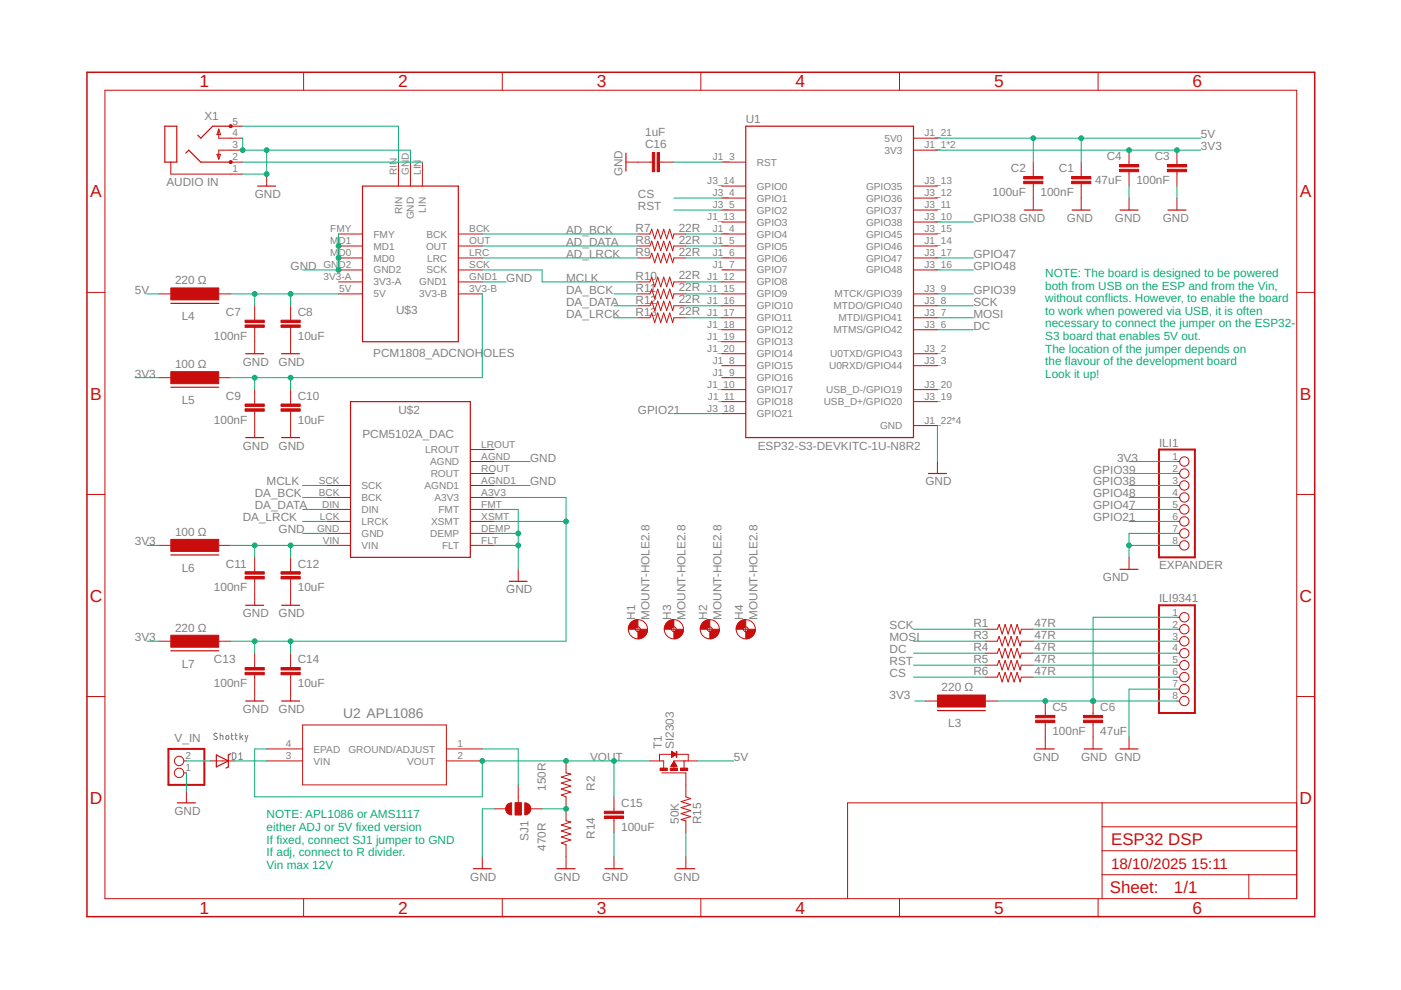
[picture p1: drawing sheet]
<svg xmlns="http://www.w3.org/2000/svg" width="297mm" height="210mm" viewBox="0 0 297 210" stroke-linecap="round" stroke-linejoin="round" font-family="sans-serif">
<g fill="none" stroke="#808080" stroke-width=".21">
<path d="M46 155.6a.34 .34 0 0 0-.5-.1 .34 .34 0 0 0 0 .5l.4 .3a.37 .37 0 0 1 0 .5 .37 .37 0 0 1-.6-.2M46.7 155.9l.5 .1 .1 .8M46.7 155.4v1.4M48 156l.3-.1 .2 .2-.1 .7-.5-.1zM49 155.9h.4M49.1 155.4v1.2l.3 .2M49.3 159.6l.5 .1 .2 .3v.8l-.4 .2h-.3zM49.8 155.9h.5M50 155.4v1.2l.3 .2M50.7 159.9l.3-.3v1.4M50.9 155.4v1.4M51.1 156.2l.4 .6"/>
<path d="M51.5 155.9l-.6 .5M52 155.9l.3 .9M52.6 155.9l-.5 1.4h-.1M50.7 161h.7"/>
</g>
<g fill="none" stroke="#c90d0c" stroke-width=".25">
<path d="M34.9 26.8h2.6v7.6h-2.6zM39.4 32.5l.6-.7 2.6 2.6h6.3M48.9 26.8h-3.8l-2.5 2.5-.7-.6M54.6 39.5h3.8M76.9 39.5h20.3v33h-20.3zM132.7 32.5v3.8M158.1 26.8h35.6v66h-35.6zM217.2 44.5h3.8M227.3 44.5h3.8M237.5 44.5h3.8M247.6 44.5h3.8M36.2 64.3h10.2"/>
<path d="M52.1 75h3.8M59.7 75h3.8M36.2 82.1h10.2M52.1 92.8h3.8M59.7 92.8h3.8M74.3 85.2h25.4v33h-25.4zM36.2 117.7h10.2M196.8 100.4h3.9M36.2 138h10.2M52.1 128.3h3.8M59.7 128.3h3.8M108 123.3h3.8"/>
<path d="M237.5 120.7h3.8M48.9 159.8l-.5 .3v2.5l-.5 .3M52.1 148.6h3.8M59.7 148.6h3.8M198.8 150.7h10.1M219.7 158.8h3.8M229.9 158.8h3.8M237.5 158.8h3.8M37.6 170.2h3.8M45.9 160.1l2.5 1.2-2.5 1.3zM100.4 184.2h3.8M118.1 184.2h3.8"/>
<path d="M128.3 184.2h3.8M143.5 184.2h3.8"/>
</g>
<g fill="none" stroke="#c90d0c" stroke-width=".21">
<path d="M22.2 19.1h252.7v171.4h-252.7zM64.4 15.3v3.8M106.5 15.3v3.8M148.6 15.3v3.8M190.7 15.3v3.8M232.8 15.3v3.8M36.2 34.4v2.5h15.3M46 32.7h.8l-.4 1zM46.4 27.4v1.9h5.1M46.4 27.4l.4 1.1h-.8zM48.9 34.4h2.6M48.9 26.8h2.6"/>
<path d="M51.5 31.8h-5.1v1.9M56.5 36.9v2.6M84.5 34.4v5.1M87 34.4v5.1M89.6 34.4v5.1M132.7 34.4h5.6M139.8 34.4h3.1M153 34.4h5.1M153 39.5h5.1M193.7 31.8h5.1M193.7 39.5h5.1M193.7 29.3h5.1"/>
<path d="M219.1 34.4v3M219.1 38.9v5.6M229.2 34.4v3M229.2 38.9v5.6M239.4 31.8v3.1M239.4 36.4v3.1M249.5 31.8v3.1M249.5 36.4v3.1M71.8 49.6h5.1M71.8 52.2h5.1M71.8 54.7h5.1M71.8 57.2h5.1"/>
<path d="M71.8 59.8h5.1M97.2 49.6h5.1M97.2 52.2h5.1M97.2 54.7h5.1M97.2 57.2h5.1M97.2 59.8h5.1M135.3 49.6h2.5l.4-1 .6 2 .6-2 .7 2 .6-2 .7 2 .6-2 .6 2 .3-1h2.5M135.3 52.2h2.5l.4-1.1 .6 2.1 .6-2.1 .7 2.1 .6-2.1 .7 2.1 .6-2.1 .6 2.1 .3-1h2.5M135.3 54.7h2.5l.4-1 .6 2 .6-2 .7 2 .6-2 .7 2 .6-2 .6 2 .3-1h2.5M135.3 59.8h2.5l.4-1 .6 2 .6-2 .7 2 .6-2 .7 2 .6-2 .6 2 .3-1h2.5M153 49.6h5.1M153 52.2h5.1"/>
<path d="M153 54.7h5.1M153 57.2h5.1M153 59.8h5.1M153 42h5.1M153 44.5h5.1M153 47.1h5.1M193.7 49.6h5.1M193.7 52.2h5.1M193.7 54.7h5.1M193.7 57.2h5.1M193.7 42h5.1M193.7 44.5h5.1"/>
<path d="M193.7 47.1h5.1M239.4 42v2.5M249.5 42v2.5M18.4 62h3.8M33.7 62.3h2.5M46.4 62.3h2.5M54 64.8v3.1M54 69.4v5.6M61.6 64.8v3.1M61.6 69.4v5.6M71.8 62.3h5.1M97.2 62.3h5.1"/>
<path d="M135.3 62.3h2.5l.4-1 .6 2 .6-2 .7 2 .6-2 .7 2 .6-2 .6 2 .3-1h2.5M135.3 64.8h2.5l.4-1 .6 2 .6-2 .7 2 .6-2 .7 2 .6-2 .6 2 .3-1h2.5M135.3 67.4h2.5l.4-1 .6 2 .6-2 .7 2 .6-2 .7 2 .6-2 .6 2 .3-1h2.5M153 62.3h5.1M153 64.8h5.1M153 67.4h5.1M153 69.9h5.1M153 72.5h5.1M153 75h5.1M153 77.5h5.1M193.7 62.3h5.1M193.7 64.8h5.1"/>
<path d="M193.7 67.4h5.1M193.7 69.9h5.1M193.7 75h5.1M193.7 77.5h5.1M274.9 62h3.8M33.7 80.1h2.5M46.4 80.1h2.5M54 82.6v3.1M54 87.2v5.6M61.6 82.6v3.1M61.6 87.2v5.6M99.7 97.9h5.1"/>
<path d="M99.7 95.3h5.1M153 80.1h5.1M153 82.6h5.1M153 85.2h5.1M153 87.7h5.1M193.7 82.6h5.1M193.7 85.2h5.1M193.7 90.2h5.1M198.8 97.9v2.5M249.5 97.9h.6M18.4 104.8h3.8M33.7 115.6h2.5"/>
<path d="M46.4 115.6h2.5M54 118.2v3M61.6 118.2v3M69.2 115.6h5.1M69.2 113.1h5.1M69.2 110.6h5.1M69.2 108h5.1M69.2 105.5h5.1M69.2 102.9h5.1M99.7 115.6h5.1M99.7 113.1h5.1M99.7 110.6h5.1"/>
<path d="M99.7 108h5.1M99.7 105.5h5.1M99.7 102.9h5.1M99.7 100.4h5.1M239.4 118.2v2.5M249.5 115.6h.6M249.5 113.1h.6M249.5 110.6h.6M249.5 108h.6M249.5 105.5h.6M249.5 102.9h.6M249.5 100.4h.6"/>
<path d="M274.9 104.8h3.8M33.7 136h2.5M46.4 136h2.5M54 122.7v5.6M54 138.5v3M61.6 122.7v5.6M61.6 138.5v3M109.9 120.7v2.6M134.7 133.4h1.1M135.3 132.9v1M142.4 133.4h1M142.9 132.9v1"/>
<path d="M150 133.4h1M150.5 132.9v1M157.6 133.4h1M158.1 132.9v1M208.9 133.4h2.6l.3-1 .7 2 .6-2 .6 2 .7-2 .6 2 .6-2 .7 2 .2-1h2.6M208.9 136h2.6l.3-1.1 .7 2.1 .6-2.1 .6 2.1 .7-2.1 .6 2.1 .6-2.1 .7 2.1 .2-1h2.6M208.9 138.5h2.6l.3-1 .7 2 .6-2 .6 2 .7-2 .6 2 .6-2 .7 2 .2-1h2.6M249.5 130.9h.6M249.5 133.4h.6M249.5 136h.6M249.5 138.5h.6M18.4 147.7h3.8"/>
<path d="M54 143.1v5.5M56.5 158.8h7.7M61.6 143.1v5.5M64.2 153.7h30.4v12.7h-30.4zM94.6 158.8h7.7M142.4 159.3l1 .6-1 .7M142.4 159.3v1.3M142.4 160h.9M142.4 159.9h.9M142.4 159.8h.8M142.4 159.7h.6M142.4 159.7h.5"/>
<path d="M142.4 159.6h.4M142.4 159.5h.3M142.4 159.4h.2M142.4 159.4h.1M142.4 159.3h.1M196.2 148.6h2.6M208.9 141h2.6l.3-1 .7 2 .6-2 .6 2 .7-2 .6 2 .6-2 .7 2 .2-1h2.6M208.9 143.6h2.6l.3-1 .7 2 .6-2 .6 2 .7-2 .6 2 .6-2 .7 2 .2-1h2.6M208.9 148.6h2.6M221.6 148.6v3.1M221.6 153.2v5.6M231.8 148.6v3.1"/>
<path d="M231.8 153.2v5.6M239.4 156.3v2.5M249.5 141h.6M249.5 143.6h.6M249.5 146.1h.6M249.5 148.6h.6M274.9 147.7h3.8M39 163.9h.5M39 161.3h.5M39.5 167.7v2.5M44.6 161.3h5.1M56.5 161.3h7.7"/>
<path d="M94.6 161.3h7.7M104.8 171.5h2.5M109.2 170.2h1.3v2.6h-1.3zM109.9 166.4v3.8M112.4 171.5h2.5M120 161.3v2.6l1 .2-2 .7 2 .6-2 .6 2 .7-2 .6 2 .6-2 .7 1 .4v5l1 .3-2 .6 2 .7-2 .6 2 .6-2 .7 2 .6-2 .6 1 .4v5.1M130.2 169v3M130.2 173.5v3.1M137.8 161.3h2.9v1.6M139.8 161.3v-1.4h6.1v1.4M140.3 163.9h5.1v5.1l1 .3-2 .7 2 .6-2 .6 2 .7-2 .6 2 .6-2 .7 1 .2v2.6M142.3 162.4h1.1"/>
<path d="M142.3 162.3h1.1M142.4 160.6h.1M142.4 160.5h.1M142.4 160.4h.2M142.4 160.4h.3M142.4 160.3h.4M142.4 160.2h.5M142.4 160.1h.7M142.4 160.1h.8M142.4 162.2h1M142.4 162.2h.9M142.5 162.1h.8"/>
<path d="M142.5 162h.7M142.6 162h.6M142.6 161.9h.6M142.7 161.8h.4M142.7 161.7h.3M142.8 161.6h.2M142.8 161.5h.1M142.9 161.5l.6 1h-1.3zM142.9 161.5h.1M145 161.3v1.6M148 161.3h-5.1v1.7M233.7 170.2v20.3"/>
<path d="M233.7 175.3h41.2M274.9 170.2h-95.2v20.3M64.4 190.5v3.9M102.3 181.7v2.5M106.5 190.5v3.9M130.2 181.7v2.5M145.4 181.7v2.5M148.6 190.5v3.9M190.7 190.5v3.9M232.8 190.5v3.9M233.7 185.5h41.2M233.7 180.4h41.2"/>
<path d="M264.8 185.5v5"/>
<circle cx="251.1" cy="97.9" r=".99"/>
<circle cx="251.1" cy="102.9" r=".99"/>
<circle cx="251.1" cy="113.1" r=".99"/>
<circle cx="251.1" cy="105.5" r=".99"/>
<circle cx="251.1" cy="110.6" r=".99"/>
<circle cx="251.1" cy="100.4" r=".99"/>
<circle cx="251.1" cy="108" r=".99"/>
<circle cx="251.1" cy="115.6" r=".99"/>
<circle cx="135.3" cy="133.4" r="2.03"/>
<circle cx="135.3" cy="133.4" r=".51"/>
<circle cx="142.9" cy="133.4" r="2.03"/>
<circle cx="142.9" cy="133.4" r=".51"/>
<circle cx="150.5" cy="133.4" r="2.03"/>
<circle cx="150.5" cy="133.4" r=".51"/>
<circle cx="158.1" cy="133.4" r="2.03"/>
<circle cx="158.1" cy="133.4" r=".51"/>
<circle cx="251.1" cy="130.9" r=".99"/>
<circle cx="251.1" cy="136" r=".99"/>
<circle cx="251.1" cy="138.5" r=".99"/>
<circle cx="251.1" cy="133.4" r=".99"/>
<circle cx="251.1" cy="146.1" r=".99"/>
<circle cx="251.1" cy="148.6" r=".99"/>
<circle cx="251.1" cy="143.6" r=".99"/>
<circle cx="251.1" cy="141" r=".99"/>
<circle cx="38" cy="163.9" r=".99"/>
<circle cx="38" cy="161.3" r=".99"/>
</g>
<path d="M245.7 95.3h7.6v22.9h-7.6zM245.7 128.3h7.6v22.9h-7.6zM35.7 158.8h7.6v7.6h-7.6z" fill="none" stroke="#c90d0c" stroke-width=".42"/>
<g fill="#c90d0c" stroke="#c90d0c" stroke-width=".21">
<path d="M198.8 147.4h10.1v2.5h-10.1z"/>
<path d="M219.6 152.7h4v.5h-4z"/>
<path d="M219.6 151.7h4v.5h-4z"/>
<path d="M229.7 152.7h4.1v.5h-4.1z"/>
<path d="M229.7 151.7h4.1v.5h-4.1z"/>
<path d="M36.2 61h10.2v2.6h-10.2z"/>
<path d="M52 68.9h4v.5h-4z"/>
<path d="M52 67.9h4v.5h-4z"/>
<path d="M59.6 68.9h4v.5h-4z"/>
<path d="M59.6 67.9h4v.5h-4z"/>
<path d="M36.2 78.8h10.2v2.5h-10.2z"/>
<path d="M52 86.7h4v.5h-4z"/>
<path d="M52 85.7h4v.5h-4z"/>
<path d="M59.6 86.7h4v.5h-4z"/>
<path d="M59.6 85.7h4v.5h-4z"/>
<path d="M36.2 114.4h10.2v2.5h-10.2z"/>
<path d="M52 122.2h4v.5h-4z"/>
<path d="M52 121.2h4v.5h-4z"/>
<path d="M59.6 122.2h4v.5h-4z"/>
<path d="M59.6 121.2h4v.5h-4z"/>
<path d="M36.2 134.7h10.2v2.5h-10.2z"/>
<path d="M52 142.6h4v.5h-4z"/>
<path d="M52 141.5h4v.5h-4z"/>
<path d="M59.6 142.6h4v.5h-4z"/>
<path d="M59.6 141.5h4v.5h-4z"/>
<path d="M227.2 38.4h4.1v.5h-4.1z"/>
<path d="M227.2 37.4h4.1v.5h-4.1z"/>
<path d="M217 38.4h4.1v.5h-4.1z"/>
<path d="M217 37.4h4.1v.5h-4.1z"/>
<path d="M247.5 35.9h4.1v.5h-4.1z"/>
<path d="M247.5 34.9h4.1v.5h-4.1z"/>
<path d="M237.3 35.9h4.1v.5h-4.1z"/>
<path d="M237.3 34.9h4.1v.5h-4.1z"/>
<path d="M128.1 173h4.1v.5h-4.1z"/>
<path d="M128.1 172h4.1v.5h-4.1z"/>
<path d="M140 162.9h1.5v.5h-1.5z"/>
<path d="M142.1 162.9h1.5v.5h-1.5z"/>
<path d="M144.3 162.9h1.5v.5h-1.5z"/>
<path d="M143.4 159.3h.1v1.3h-.1z"/>
<path d="M138.3 32.3h.5v4.1h-.5z"/>
<path d="M139.3 32.3h.5v4.1h-.5z"/>
<path d="M109.2 170.2h1.3v2.6h-1.3z"/>
</g>
<g fill="#c90d0c" stroke="#c90d0c" stroke-width=".21">
<path d="M133.7 132.1l1-.7h.6v1.5l-.3 .1-.3 .4h-1.5l.1-.6z" fill-rule="evenodd"/>
<path d="M135.3 133.9l.4-.2 .1-.3h1.5a2 2 0 0 1-2 2z" fill-rule="evenodd"/>
<path d="M141.3 132.1l1-.7h.6v1.5l-.3 .1-.2 .4h-1.6l.1-.6z" fill-rule="evenodd"/>
<path d="M142.9 133.9l.4-.2 .1-.3h1.5a2 2 0 0 1-2 2z" fill-rule="evenodd"/>
<path d="M148.9 132.1l1-.7h.6v1.5l-.3 .1-.2 .4h-1.5v-.6z" fill-rule="evenodd"/>
<path d="M150.5 133.9l.4-.2 .1-.3h1.5a2 2 0 0 1-2 2z" fill-rule="evenodd"/>
<path d="M156.5 132.1l1-.7h.6v1.5l-.3 .1-.2 .4h-1.5l.1-.6z" fill-rule="evenodd"/>
<path d="M158.1 133.9l.4-.2 .1-.3h1.5a2 2 0 0 1-2 2z" fill-rule="evenodd"/>
<path d="M107.5 170.6l.5-.3 .5-.1v2.6a1.27 1.27 0 0 1-1.2-.8 1.27 1.27 0 0 1 .2-1.4z" fill-rule="evenodd"/>
<path d="M111.3 170.2a1.27 1.27 0 0 1 1.2 1.3 1.27 1.27 0 0 1-1.2 1.3z" fill-rule="evenodd"/>
<circle cx="48.9" cy="34.4" r=".33"/>
<circle cx="48.9" cy="26.8" r=".33"/>
</g>
<path d="M18.4 15.3h260.3v179.1h-260.3z" fill="none" stroke="#c90d0c" stroke-width=".32"/>
<g fill="none" stroke="#0dab76" stroke-width=".21">
<path d="M51.5 29.3v2.5h35.5v2.6M51.5 34.4h38.1M51.5 26.8h33v7.6M56.5 31.8v5.1h-5M142.9 34.4h10.1M198.8 29.3h55.8M198.8 31.8h55.8M219.1 29.3v5.1M229.2 29.3v5.1M239.4 39.5v2.5M249.5 39.5v2.5M71.8 49.6v7.6h-7.6"/>
<path d="M102.3 57.2h12.6v2.6h20.4M102.3 59.8h5M102.3 49.6h33M102.3 54.7h33M102.3 52.2h33M142.9 42h10.1M142.9 44.5h10.1M145.4 59.8h7.6M145.4 49.6h7.6M145.4 54.7h7.6M145.4 52.2h7.6M198.8 57.2h7.6"/>
<path d="M198.8 54.7h7.6M198.8 47.1h7.6M31.1 62.3h2.6M48.9 62.3h22.9M54 62.3v2.5M61.6 62.3v2.5M102.3 62.3v17.8h-53.4M130.2 62.3h5.1M130.2 67.4h5.1M130.2 64.8h5.1M145.4 62.3h7.6M145.4 67.4h7.6"/>
<path d="M145.4 64.8h7.6M198.8 62.3h7.6M198.8 67.4h7.6M198.8 64.8h7.6M198.8 69.9h7.6M28.6 80.1h5.1M54 80.1v2.5M61.6 80.1v2.5M104.8 97.9h7.6M142.9 87.7h10.1M198.8 90.2v7.7M239.4 97.9h10.1"/>
<path d="M31.1 115.6h2.6M48.9 115.6h20.3M54 115.6v2.6M61.6 115.6v2.6M64.2 113.1h5M64.2 102.9h5M64.2 108h5M64.2 105.5h5M64.2 110.6h5M104.8 115.6h5.1M104.8 105.5h15.2v30.5h-71.1M104.8 113.1h5.1"/>
<path d="M104.8 102.9h7.6M104.8 108h5.1v12.7M104.8 110.6h15.2M239.4 115.6h10.1M239.4 102.9h10.1M239.4 108h10.1M239.4 105.5h10.1M239.4 110.6h10.1M239.4 100.4h10.1M249.5 113.1h-10.1v5.1M31.1 136h2.6M54 136v2.5"/>
<path d="M61.6 136v2.5M193.7 136h15.2M193.7 133.4h15.2M193.7 138.5h15.2M219.1 136h30.4M219.1 133.4h30.4M219.1 138.5h30.4M249.5 130.9h-17.7v17.7M56.5 158.8h-2.5v10.2h48.3v-7.7h35.5M102.3 158.8h7.6v7.6M193.7 141h15.2M193.7 143.6h15.2"/>
<path d="M193.9 148.6h2.3M211.5 148.6h38M219.1 141h30.4M219.1 143.6h30.4M249.5 146.1h-10.1v10.2M39.5 161.3h5.1M39.5 163.9v3.8M49.7 161.3h6.8M104.8 171.5h-2.5v10.2M114.9 171.5h5.1M130.2 161.3v7.7M130.2 176.6v5.1"/>
<path d="M145.4 176.6v5.1M148 161.3h7.6"/>
</g>
<g fill="#0dab76" stroke="#0dab76" stroke-width=".21">
<circle cx="229.2" cy="29.3" r=".51"/>
<circle cx="219.1" cy="29.3" r=".51"/>
<circle cx="249.5" cy="31.8" r=".51"/>
<circle cx="239.4" cy="31.8" r=".51"/>
<circle cx="71.8" cy="52.2" r=".51"/>
<circle cx="71.8" cy="54.7" r=".51"/>
<circle cx="71.8" cy="57.2" r=".51"/>
<circle cx="109.9" cy="113.1" r=".51"/>
<circle cx="109.9" cy="115.6" r=".51"/>
<circle cx="51.5" cy="31.8" r=".51"/>
<circle cx="56.5" cy="36.9" r=".51"/>
<circle cx="56.5" cy="31.8" r=".51"/>
<circle cx="239.4" cy="115.6" r=".51"/>
<circle cx="231.8" cy="148.6" r=".51"/>
<circle cx="221.6" cy="148.6" r=".51"/>
<circle cx="61.6" cy="80.1" r=".51"/>
<circle cx="54" cy="80.1" r=".51"/>
<circle cx="54" cy="115.6" r=".51"/>
<circle cx="61.6" cy="115.6" r=".51"/>
<circle cx="54" cy="136" r=".51"/>
<circle cx="61.6" cy="136" r=".51"/>
<circle cx="120" cy="110.6" r=".51"/>
<circle cx="54" cy="62.3" r=".51"/>
<circle cx="61.6" cy="62.3" r=".51"/>
<circle cx="120" cy="171.5" r=".51"/>
<circle cx="102.3" cy="161.3" r=".51"/>
<circle cx="120" cy="161.3" r=".51"/>
<circle cx="130.2" cy="161.3" r=".51"/>
</g>
<g font-size="3.7" fill="#c90d0c">
<text x="42.3" y="18.5">1</text>
<text x="84.4" y="18.5">2</text>
<text x="126.5" y="18.5">3</text>
<text x="168.6" y="18.5">4</text>
<text x="210.7" y="18.5">5</text>
<text x="252.9" y="18.5">6</text>
<text x="19.1" y="41.9">A</text>
<text x="275.6" y="41.9">A</text>
<text x="19.1" y="84.7">B</text>
<text x="275.6" y="84.7">B</text>
<text x="19" y="127.6">C</text>
<text x="275.5" y="127.6">C</text>
<text x="19" y="170.4">D</text>
<text x="275.5" y="170.4">D</text>
<text x="42.3" y="193.7">1</text>
<text x="84.4" y="193.7">2</text>
<text x="126.5" y="193.7">3</text>
<text x="168.6" y="193.7">4</text>
<text x="210.7" y="193.7">5</text>
<text x="252.9" y="193.7">6</text>
</g>
<g font-size="3.6" fill="#c90d0c">
<text x="235.6" y="179.1">ESP32 DSP</text>
<text x="235.3" y="189.4">Sheet:</text>
<text x="248.9" y="189.3">1/1</text>
</g>
<g font-size="3.2" fill="#c90d0c">
<text x="235.6" y="184.2">18/10/2025</text>
<text x="252.6" y="184.2">15:11</text>
</g>
<text font-size="2.9" fill="#808080" x="72.7" y="152.2">U2 APL1086</text>
<g font-size="2.5" fill="#808080">
<text x="43.3" y="25.5">X1</text>
<text x="136.8" y="28.9">1uF</text>
<text x="158.1" y="26">U1</text>
<text x="254.6" y="29.3">5V</text>
<text x="136.8" y="31.5">C16</text>
<text x="234.7" y="34">C4</text>
<text x="244.8" y="34">C3</text>
<text x="254.6" y="31.8">3V3</text>
<text x="35.3" y="39.5">AUDIO IN</text>
<text x="54" y="42">GND</text>
<text x="132" y="37.4" transform="rotate(-90 132 37.4)">GND</text>
<text x="135.3" y="42">CS</text>
<text x="210.5" y="41.6">100uF</text>
<text x="214.3" y="36.5">C2</text>
<text x="220.6" y="41.6">100nF</text>
<text x="224.5" y="36.5">C1</text>
<text x="232.2" y="39.1">47uF</text>
<text x="240.9" y="39.1">100nF</text>
<text x="135.3" y="44.5">RST</text>
<text x="206.4" y="47.1">GPIO38 GND</text>
<text x="226.2" y="47.1">GND</text>
<text x="236.4" y="47.1">GND</text>
<text x="246.5" y="47.1">GND</text>
<text x="120" y="49.6">AD_BCK</text>
<text x="120" y="52.1">AD_DATA</text>
<text x="134.8" y="49.1">R7</text>
<text x="134.8" y="51.7">R8</text>
<text x="143.9" y="49.1">22R</text>
<text x="143.9" y="51.6">22R</text>
<text x="61.6" y="57.2">GND</text>
<text x="107.3" y="59.8">GND</text>
<text x="120" y="59.8">MCLK</text>
<text x="120" y="54.7">AD_LRCK</text>
<text x="134.8" y="54.2">R9</text>
<text x="134.8" y="59.3">R10</text>
<text x="143.9" y="54.2">22R</text>
<text x="143.9" y="59.3">22R</text>
<text x="206.4" y="54.7">GPIO47</text>
<text x="206.4" y="57.2">GPIO48</text>
<text x="28.6" y="62.3">5V</text>
<text x="37.1" y="60.3">220 Ω</text>
<text x="120" y="62.3">DA_BCK</text>
<text x="120" y="64.8">DA_DATA</text>
<text x="134.8" y="61.8">R11</text>
<text x="134.8" y="64.4">R12</text>
<text x="143.9" y="61.8">22R</text>
<text x="143.9" y="64.3">22R</text>
<text x="206.4" y="64.8">SCK</text>
<text x="206.4" y="62.3">GPIO39</text>
<text x="38.5" y="67.9">L4</text>
<text x="47.9" y="67">C7</text>
<text x="63.1" y="67">C8</text>
<text x="84" y="66.6">U$3</text>
<text x="120" y="67.4">DA_LRCK</text>
<text x="134.8" y="66.9">R13</text>
<text x="143.9" y="66.9">22R</text>
<text x="206.4" y="67.4">MOSI</text>
<text x="206.4" y="69.9">DC</text>
<text x="45.4" y="72.1">100nF</text>
<text x="51.5" y="77.5">GND</text>
<text x="59.1" y="77.5">GND</text>
<text x="63.1" y="72.1">10uF</text>
<text x="79.1" y="75.8">PCM1808_ADCNOH</text>
<text x="102.5" y="75.8">OLES</text>
<text x="28.6" y="80.1">3V3</text>
<text x="37.1" y="78">100 Ω</text>
<text x="38.5" y="85.7">L5</text>
<text x="45.4" y="89.9">100nF</text>
<text x="47.9" y="84.8">C9</text>
<text x="63.1" y="89.9">10uF</text>
<text x="63.1" y="84.8">C10</text>
<text x="84.5" y="87.7">U$2</text>
<text x="135.3" y="87.7">GPIO21</text>
<text x="51.5" y="95.3">GND</text>
<text x="59.1" y="95.3">GND</text>
<text x="76.9" y="92.8">PCM5102A_DAC</text>
<text x="160.7" y="95.3">ESP32-S3-DEVKITC-1U-N8R2</text>
<text x="245.7" y="94.7">ILI1</text>
<text x="112.4" y="97.9">GND</text>
<text x="231.8" y="100.4">GPIO39</text>
<text x="236.8" y="97.9">3V3</text>
<text x="54" y="105.5">DA_BCK</text>
<text x="56.5" y="102.9">MCLK</text>
<text x="112.4" y="102.9">GND</text>
<text x="196.2" y="102.9">GND</text>
<text x="231.8" y="102.9">GPIO38</text>
<text x="231.8" y="105.5">GPIO48</text>
<text x="37.1" y="113.6">100 Ω</text>
<text x="51.5" y="110.6">DA_LRCK</text>
<text x="54" y="108">DA_DATA</text>
<text x="59.1" y="113.1">GND</text>
<text x="231.8" y="110.6">GPIO21</text>
<text x="231.8" y="108">GPIO47</text>
<text x="28.6" y="115.6">3V3</text>
<text x="38.5" y="121.2">L6</text>
<text x="45.4" y="125.4">100nF</text>
<text x="47.9" y="120.3">C11</text>
<text x="63.1" y="125.4">10uF</text>
<text x="63.1" y="120.3">C12</text>
<text x="107.3" y="125.8">GND</text>
<text x="233.8" y="123.2">GND</text>
<text x="245.7" y="120.7">EXPANDER</text>
<text x="51.5" y="130.9">GND</text>
<text x="59.1" y="130.9">GND</text>
<text x="134.7" y="131.4" transform="rotate(-90 134.7 131.4)">H1</text>
<text x="137.7" y="131.4" transform="rotate(-90 137.7 131.4)">MOUNT-HOLE2.8</text>
<text x="142.3" y="131.4" transform="rotate(-90 142.3 131.4)">H3</text>
<text x="145.3" y="131.4" transform="rotate(-90 145.3 131.4)">MOUNT-HOLE2.8</text>
<text x="149.9" y="131.4" transform="rotate(-90 149.9 131.4)">H2</text>
<text x="153" y="131.4" transform="rotate(-90 153 131.4)">MOUNT-HOLE2.8</text>
<text x="157.5" y="131.4" transform="rotate(-90 157.5 131.4)">H4</text>
<text x="160.6" y="131.4" transform="rotate(-90 160.6 131.4)">MOUNT-HOLE2.8</text>
<text x="245.7" y="127.7">ILI9341</text>
<text x="28.6" y="135.9">3V3</text>
<text x="37.1" y="133.9">220 Ω</text>
<text x="188.6" y="133.4">SCK</text>
<text x="188.6" y="135.9">MOSI</text>
<text x="206.4" y="132.9">R1</text>
<text x="206.4" y="135.5">R3</text>
<text x="219.3" y="132.9">47R</text>
<text x="219.3" y="135.4">47R</text>
<text x="219.3" y="138">47R</text>
<text x="38.5" y="141.5">L7</text>
<text x="45.4" y="140.6">C13</text>
<text x="63.1" y="140.6">C14</text>
<text x="188.6" y="143.6">CS</text>
<text x="188.6" y="141">RST</text>
<text x="188.6" y="138.5">DC</text>
<text x="206.4" y="138">R4</text>
<text x="206.4" y="140.5">R5</text>
<text x="206.4" y="143.1">R6</text>
<text x="219.3" y="140.5">47R</text>
<text x="219.3" y="143.1">47R</text>
<text x="45.4" y="145.7">100nF</text>
<text x="63.1" y="145.7">10uF</text>
<text x="188.6" y="148.1">3V3</text>
<text x="199.6" y="146.6">220 Ω</text>
<text x="51.5" y="151.2">GND</text>
<text x="59.1" y="151.2">GND</text>
<text x="201.1" y="154.2">L3</text>
<text x="223.1" y="155.9">100nF</text>
<text x="223.1" y="150.8">C5</text>
<text x="233.3" y="155.9">47uF</text>
<text x="233.3" y="150.8">C6</text>
<text x="37" y="157.4">V_IN</text>
<text x="125.1" y="161.3">VOU</text>
<text x="130.5" y="161.3">T</text>
<text x="140.3" y="158.8" transform="rotate(-90 140.3 158.8)">T1</text>
<text x="142.9" y="158.8" transform="rotate(-90 142.9 158.8)">SI2303</text>
<text x="155.6" y="161.3">5V</text>
<text x="219.1" y="161.3">GND</text>
<text x="229.2" y="161.3">GND GND</text>
<text x="115.7" y="167.7" transform="rotate(-90 115.7 167.7)">150R</text>
<text x="126.1" y="167.7" transform="rotate(-90 126.1 167.7)">R2</text>
<text x="37" y="172.8">GND</text>
<text x="131.7" y="171.1">C15</text>
<text x="112" y="178.3" transform="rotate(-90 112 178.3)">SJ1</text>
<text x="126.1" y="177.8" transform="rotate(-90 126.1 177.8)">R14</text>
<text x="131.7" y="176.2">100uF</text>
<text x="143.9" y="174.7" transform="rotate(-90 143.9 174.7)">50K</text>
<text x="148.7" y="174.8" transform="rotate(-90 148.7 174.8)">R15</text>
<text x="115.7" y="180.4" transform="rotate(-90 115.7 180.4)">470R</text>
<text x="99.7" y="186.7">GND</text>
<text x="117.5" y="186.7">GND</text>
<text x="127.6" y="186.7">GND</text>
<text x="142.9" y="186.7">GND</text>
</g>
<g font-size="2.5" fill="#0dab76">
<text x="221.6" y="58.7">NOTE: The board is designed to be powered</text>
<text x="221.6" y="61.4">both from USB on the ESP and from the Vin,</text>
<text x="221.6" y="64.1">without conflicts. However, to enable the board</text>
<text x="221.6" y="66.7">to work when powered via USB, it is often</text>
<text x="221.6" y="69.4">necessary to connect the jumper on the ESP32-</text>
<text x="221.6" y="72.1">S3 board that enables 5V out.</text>
<text x="221.6" y="74.7">The location of the jumper depends on</text>
<text x="221.6" y="77.4">the flavour of the development board</text>
<text x="221.6" y="80.1">Look it up!</text>
<text x="56.5" y="173.5">NOTE: APL1086 or AMS1117</text>
<text x="56.5" y="176.2">either ADJ or 5V fixed version</text>
<text x="56.5" y="178.9">If fixed, connect SJ1 jumper to GND</text>
<text x="56.5" y="181.5">If adj, connect to R divider.</text>
<text x="56.5" y="184.2">Vin max 12V</text>
</g>
<g font-size="2.1" fill="#808080">
<text x="49.3" y="26.4">5</text>
<text x="49.3" y="28.9">4</text>
<text x="196" y="28.9">J1_21</text>
<text x="49.3" y="31.5">3</text>
<text x="49.3" y="34">2</text>
<text x="86.7" y="33.9" transform="rotate(-90 86.7 33.9)">D</text>
<text x="151.1" y="34">J1_3</text>
<text x="160.5" y="35.1">RST</text>
<text x="187.5" y="32.6">3V3</text>
<text x="187.5" y="30.1">5V0</text>
<text x="196" y="31.5">J1_1*2</text>
<text x="49.3" y="36.6">1</text>
<text x="84.1" y="37.1" transform="rotate(-90 84.1 37.1)">RIN</text>
<text x="86.7" y="37.1" transform="rotate(-90 86.7 37.1)">GN</text>
<text x="89.2" y="37.1" transform="rotate(-90 89.2 37.1)">LIN</text>
<text x="150" y="39.1">J3_14</text>
<text x="151.1" y="41.6">J3_4</text>
<text x="160.5" y="40.2">GPIO0</text>
<text x="183.6" y="40.2">GPIO35</text>
<text x="196" y="41.6">J3_12</text>
<text x="196" y="39.1">J3_13</text>
<text x="85.2" y="45.5" transform="rotate(-90 85.2 45.5)">RIN</text>
<text x="87.8" y="46.5" transform="rotate(-90 87.8 46.5)">GND</text>
<text x="90.3" y="45.1" transform="rotate(-90 90.3 45.1)">LIN</text>
<text x="150" y="46.7">J1_13</text>
<text x="151.1" y="44.2">J3_5</text>
<text x="160.5" y="42.8">GPIO1</text>
<text x="160.5" y="45.3">GPIO2</text>
<text x="160.5" y="47.8">GPIO3</text>
<text x="183.6" y="47.8">GPIO38</text>
<text x="183.6" y="45.3">GPIO37</text>
<text x="183.6" y="42.8">GPIO36</text>
<text x="196" y="46.7">J3_10</text>
<text x="196" y="44.2">J3_11</text>
<text x="70" y="51.8">M</text>
<text x="70" y="49.3">FMY</text>
<text x="71.8" y="51.8">D1</text>
<text x="79.2" y="52.9">MD1</text>
<text x="79.2" y="50.4">FMY</text>
<text x="90.3" y="52.9">OUT</text>
<text x="90.4" y="50.4">BCK</text>
<text x="99.5" y="49.3">BCK</text>
<text x="99.5" y="51.8">OUT</text>
<text x="151.1" y="49.3">J1_4</text>
<text x="151.1" y="51.8">J1_5</text>
<text x="160.5" y="50.4">GPIO4</text>
<text x="160.5" y="52.9">GPIO5</text>
<text x="183.6" y="52.9">GPIO46</text>
<text x="183.6" y="50.4">GPIO45</text>
<text x="196" y="51.8">J1_14</text>
<text x="196" y="49.3">J3_15</text>
<text x="68.6" y="59.4">3V3-A</text>
<text x="68.6" y="56.9">GND2</text>
<text x="70" y="54.3">M</text>
<text x="71.8" y="54.3">D0</text>
<text x="79.2" y="58">GND2</text>
<text x="79.2" y="55.4">MD0</text>
<text x="90.4" y="58">SCK</text>
<text x="90.6" y="55.4">LRC</text>
<text x="99.5" y="54.3">LRC</text>
<text x="99.5" y="56.9">SCK</text>
<text x="99.5" y="59.4">GND1</text>
<text x="150" y="59.4">J1_12</text>
<text x="151.1" y="54.3">J1_6</text>
<text x="151.1" y="56.9">J1_7</text>
<text x="160.5" y="55.4">GPIO6</text>
<text x="160.5" y="58">GPIO7</text>
<text x="183.6" y="58">GPIO48</text>
<text x="183.6" y="55.4">GPIO47</text>
<text x="196" y="56.9">J3_16</text>
<text x="196" y="54.3">J3_17</text>
<text x="71.9" y="61.9">5V</text>
<text x="79.2" y="63.1">5V</text>
<text x="79.2" y="60.5">3V3-A</text>
<text x="88.9" y="60.5">GND1</text>
<text x="88.9" y="63.1">3V3-B</text>
<text x="99.5" y="61.9">3V3-B</text>
<text x="150" y="61.9">J1_15</text>
<text x="150" y="64.5">J1_16</text>
<text x="160.5" y="60.5">GPIO8</text>
<text x="160.5" y="63.1">GPIO9</text>
<text x="160.5" y="65.6">GPIO10</text>
<text x="176.7" y="65.6">MTDO/GPIO40</text>
<text x="177" y="63.1">MTCK/GPIO39</text>
<text x="196" y="64.5">J3_8</text>
<text x="196" y="61.9">J3_9</text>
<text x="150" y="67">J1_17</text>
<text x="150" y="69.6">J1_18</text>
<text x="160.5" y="68.1">GPIO11</text>
<text x="160.5" y="70.7">GPIO12</text>
<text x="176.7" y="70.7">MTMS/GPIO42</text>
<text x="177.8" y="68.1">MTDI/GPIO41</text>
<text x="196" y="69.6">J3_6</text>
<text x="196" y="67">J3_7</text>
<text x="150" y="72.1">J1_19</text>
<text x="150" y="74.6">J1_20</text>
<text x="151.1" y="77.2">J1_8</text>
<text x="160.5" y="73.2">GPIO13</text>
<text x="160.5" y="75.8">GPIO14</text>
<text x="176" y="75.8">U0TXD/GPIO43</text>
<text x="196" y="77.2">J3_3</text>
<text x="196" y="74.6">J3_2</text>
<text x="150" y="82.3">J1_10</text>
<text x="151.1" y="79.7">J1_9</text>
<text x="160.5" y="78.3">GPIO15</text>
<text x="160.5" y="80.8">GPIO16</text>
<text x="160.5" y="83.4">GPIO17</text>
<text x="175.2" y="83.4">USB_D-/GPIO19</text>
<text x="175.8" y="78.3">U0RXD/GPIO44</text>
<text x="196" y="82.3">J3_20</text>
<text x="150" y="87.3">J3_18</text>
<text x="150.1" y="84.8">J1_11</text>
<text x="160.5" y="85.9">GPIO18</text>
<text x="160.5" y="88.5">GPIO21</text>
<text x="174.6" y="85.9">USB_D+/GPIO20</text>
<text x="196" y="89.9">J1_22*4</text>
<text x="196" y="84.8">J3_19</text>
<text x="102" y="95">LROUT</text>
<text x="186.6" y="91">GND</text>
<text x="90.1" y="96.1">LROUT</text>
<text x="91.2" y="98.6">AGND</text>
<text x="91.3" y="101.2">ROUT</text>
<text x="102" y="100">ROUT</text>
<text x="102" y="97.5">AGND</text>
<text x="248.6" y="97.5">1</text>
<text x="248.6" y="100">2</text>
<text x="67.6" y="105.1">BCK</text>
<text x="67.6" y="102.6">SCK</text>
<text x="68.3" y="107.7">DIN</text>
<text x="76.6" y="106.2">BCK</text>
<text x="76.6" y="103.7">SCK</text>
<text x="90" y="103.7">AGND1</text>
<text x="92.1" y="106.2">A3V3</text>
<text x="102" y="107.7">FMT</text>
<text x="102" y="105.1">A3V3</text>
<text x="102" y="102.6">AGND1</text>
<text x="248.6" y="102.6">3</text>
<text x="248.6" y="105.1">4</text>
<text x="248.6" y="107.7">5</text>
<text x="67.2" y="112.7">GND</text>
<text x="67.8" y="110.2">LCK</text>
<text x="76.6" y="113.9">GND</text>
<text x="76.6" y="111.3">LRCK</text>
<text x="76.6" y="108.8">DIN</text>
<text x="91.2" y="113.9">DEMP</text>
<text x="91.4" y="111.3">XSMT</text>
<text x="93" y="108.8">FMT</text>
<text x="102" y="112.7">DEMP</text>
<text x="102" y="110.2">XSMT</text>
<text x="248.6" y="110.2">6</text>
<text x="248.6" y="112.7">7</text>
<text x="68.4" y="115.3">VIN</text>
<text x="76.6" y="116.4">VIN</text>
<text x="93.7" y="116.4">FLT</text>
<text x="102" y="115.3">FLT</text>
<text x="248.6" y="115.3">8</text>
<text x="248.6" y="130.5">1</text>
<text x="248.6" y="133.1">2</text>
<text x="248.6" y="135.6">3</text>
<text x="248.6" y="138.1">4</text>
<text x="248.6" y="140.7">5</text>
<text x="248.6" y="143.2">6</text>
<text x="248.6" y="145.7">7</text>
<text x="248.6" y="148.3">8</text>
<text x="39.3" y="161">2</text>
<text x="60.6" y="161">3</text>
<text x="60.6" y="158.4">4</text>
<text x="66.5" y="159.6">EPAD</text>
<text x="73.9" y="159.6">GROUND/ADJUST</text>
<text x="97" y="158.4">1</text>
<text x="97" y="161">2</text>
<text x="39.3" y="163.5">1</text>
<text x="66.5" y="162.1">VIN</text>
<text x="86.3" y="162.1">VOUT</text>
</g>
</svg>
